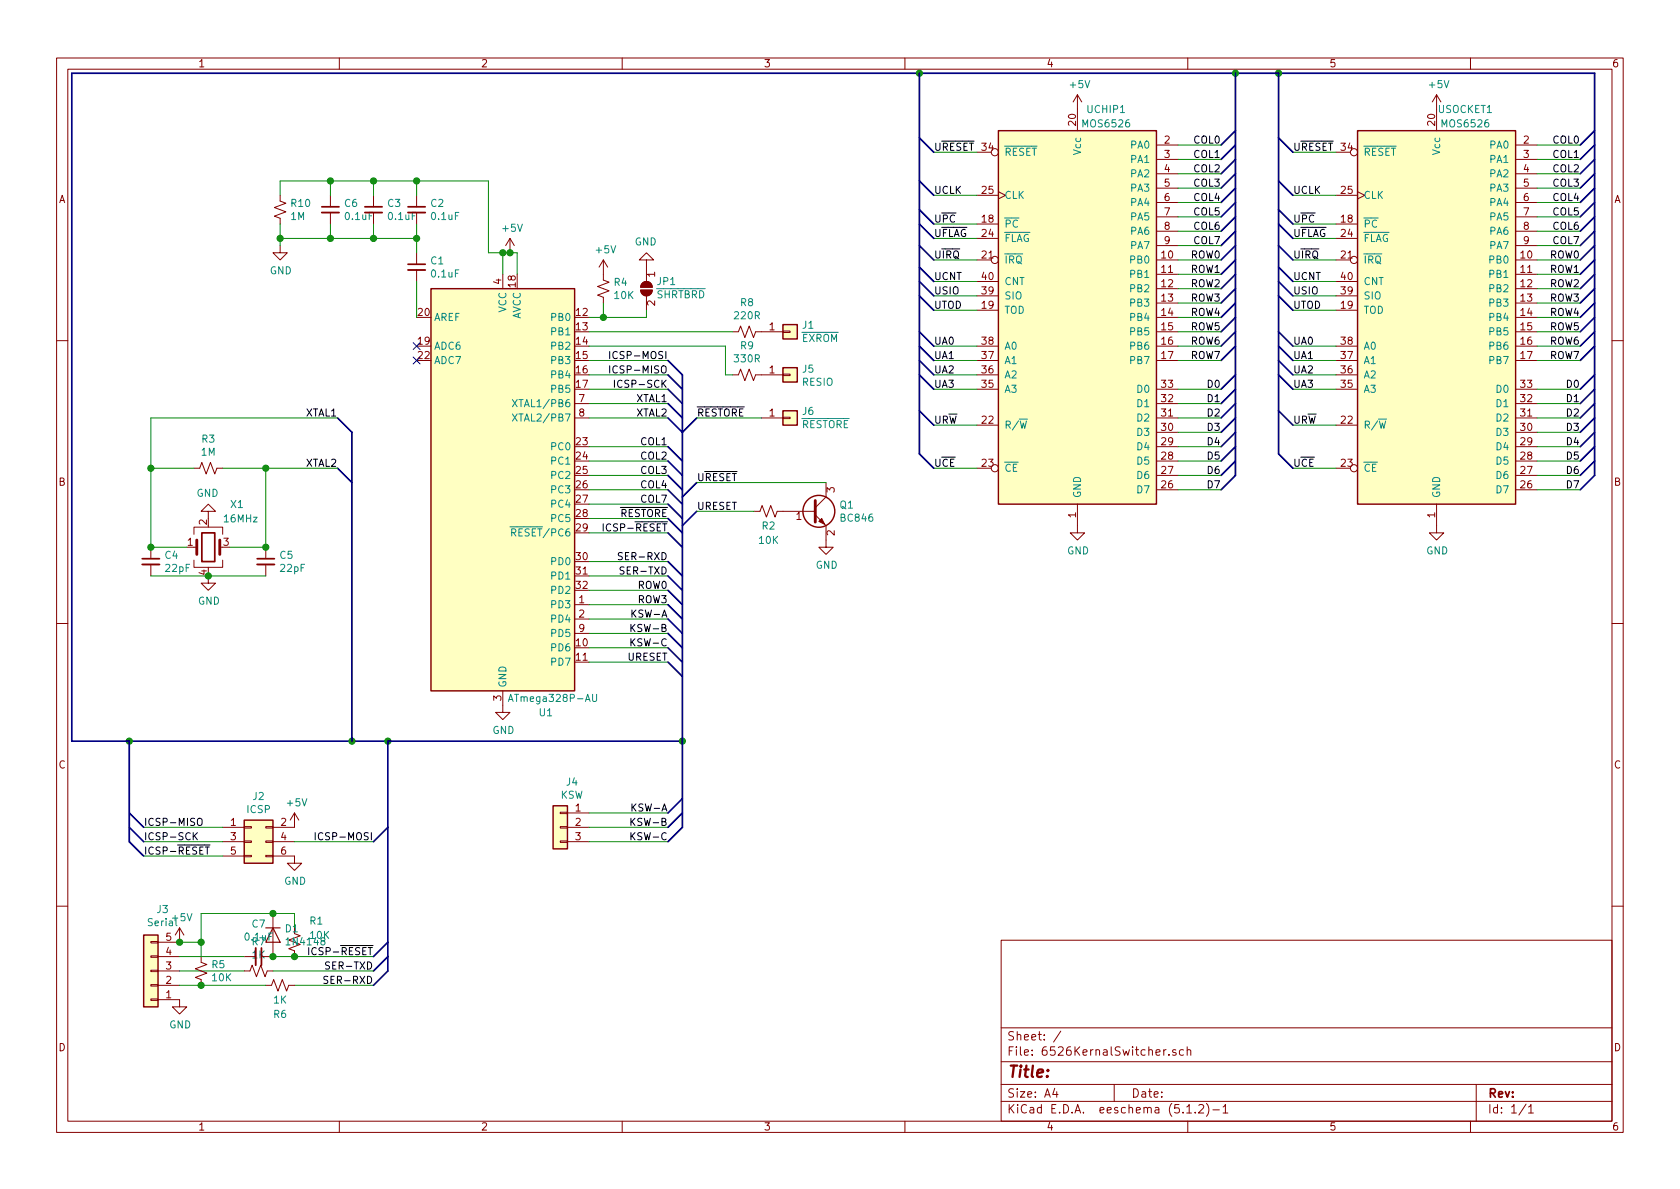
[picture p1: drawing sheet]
<svg xmlns="http://www.w3.org/2000/svg" width="297mm" height="210mm" viewBox="0 0 297 210" stroke-linecap="round" stroke-linejoin="round" font-family="sans-serif">
<g fill="none" stroke="#840000" stroke-width=".18">
<path d="M10 10.3h277v189.9h-277zM12 12.2h273v186.1h-273zM60 10.3v1.9M110 10.3v1.9M160 10.3v1.9M190.5 16.8v6.3M190.5 16.8l-.8 1.2M190.5 16.8l.8 1.2M210 10.3v1.9M254 16.8v6.3M254 16.8l-.8 1.2M254 16.8l.8 1.2"/>
<path d="M260 10.3v1.9M49.5 34.5v1.1l1 .3-2 .8 2 .8-2 .7 1 .4v1M58.4 34.5v2.1M58.4 37.6v2M66 34.5v2.1M66 37.6v2M73.7 34.5v2.1M73.7 37.6v2M172.7 39.6h3.8M172.7 34.5h3.8M172.7 26.9h2.6M176.5 33.9l1.3 .6-1.3 .7"/>
<path d="M204.5 25.6h3.8M204.5 28.2h3.8M204.5 30.7h3.8M204.5 33.3h3.8M204.5 35.8h3.8M204.5 38.3h3.8M236.2 39.6h3.8M236.2 34.5h3.8M236.2 26.9h2.6M240 33.9l1.3 .6-1.3 .7M268 25.6h3.8M268 28.2h3.8"/>
<path d="M268 30.7h3.8M268 33.3h3.8M268 35.8h3.8M268 38.3h3.8M49.5 43.4v1.3h1.3l-1.3 1.3-1.2-1.3h1.2M73.7 44.7v2M73.7 47.7v2.1M88.9 48.5v2.5M90.2 42.2l-.8 1.2M90.2 42.2v2.5M90.2 42.2l.7 1.2M106.7 46v3.5l1 .4-2 .8 2 .7-2 .8 1 .4v1"/>
<path d="M106.7 46l-.8 1.2M106.7 46l.7 1.2M113.3 51.3h2a1.02 1.02 0 0 1-1 1 1.02 1.02 0 0 1-1-1zM113.5 50.1a1.02 1.02 0 0 1 1.1-.3 1.02 1.02 0 0 1 .7 1h-2zM114.3 46h1.3l-1.3-1.3-1.3 1.3h1.3v3.8M114.3 52.3v2.6M129.5 58.7h1.1l.3-1 .8 2 .8-2 .7 2 .4-1h4.8M138.4 58.5h1.3v.3h-1.3zM172.7 46h2.6M172.7 54.9h3.8M172.7 42.2h3.8M172.7 52.3h3.8"/>
<path d="M172.7 49.8h3.8M204.5 46h3.8M204.5 48.5h3.8M204.5 51h3.8M204.5 53.6h3.8M204.5 56.1h3.8M204.5 58.7h3.8M204.5 40.9h3.8M204.5 43.4h3.8M236.2 46h2.6M236.2 54.9h3.8M236.2 42.2h3.8"/>
<path d="M236.2 52.3h3.8M236.2 49.8h3.8M268 46h3.8M268 48.5h3.8M268 51h3.8M268 53.6h3.8M268 56.1h3.8M268 58.7h3.8M268 40.9h3.8M268 43.4h3.8M10 60.2h2M101.6 71.4h2.5"/>
<path d="M101.6 73.9h2.5M129.5 66.3h1.1l.3-1 .8 2 .8-2 .7 2 .4-1h4.8M134.6 73.9h3.8M138.4 66.2h1.3v.2h-1.3zM138.4 73.8h1.3v.2h-1.3zM172.7 61.2h3.8M172.7 63.7h3.8M172.7 75.2h3.8M172.7 68.8h3.8M172.7 66.3h3.8M204.5 71.4h3.8M204.5 73.9h3.8"/>
<path d="M204.5 61.2h3.8M204.5 63.7h3.8M204.5 79h3.8M204.5 76.4h3.8M204.5 68.8h3.8M236.2 61.2h3.8M236.2 63.7h3.8M236.2 75.2h3.8M236.2 68.8h3.8M236.2 66.3h3.8M268 71.4h3.8M268 73.9h3.8"/>
<path d="M268 61.2h3.8M268 63.7h3.8M268 79h3.8M268 76.4h3.8M268 68.8h3.8M285 60.2h2M26.7 96.8v2M26.7 99.8v2M34.3 99.1v1.2h5.1v-1.2M34.3 94.5v-1.3h5.1v1.3M34.3 82.8h1l.4-1 .7 2 .8-2 .8 2 .4-1h1M34.3 96.8h.5"/>
<path d="M36.8 90.4h1.3l-1.3-1.3-1.2 1.3h1.2v1.3M38.9 96.8h.5M47 96.8v2M47 99.8v2M133.3 90.4h1.1l.3-1 .8 2 .8-2 .7 2 .4-1h6.7M144.1 91.1l1.9 1.9v3.8h1.3l-1.3 1.2-1.2-1.2h1.2M146 85.3v2.6l-1.9 1.9M172.7 82.8h2.6M190.5 89.1v5.1h1.3l-1.3 1.3-1.3-1.3h1.3M204.5 86.6h3.8M204.5 84.1h3.8M204.5 81.5h3.8"/>
<path d="M236.2 82.8h2.6M254 89.1v5.1h1.3l-1.3 1.3-1.3-1.3h1.3M268 86.6h3.8M268 84.1h3.8M268 81.5h3.8M10 110.3h2M36.8 101.8v1.3h1.3l-1.3 1.3-1.2-1.3h1.2M101.6 106.9h2.5M101.6 109.5h2.5M101.6 112h2.5M285 110.3h2M88.9 122.2v3.8h1.3l-1.3 1.2-1.3-1.2h1.3"/>
<path d="M39.4 146.3h3.8M39.4 148.8h3.8M39.4 151.4h3.8M43.2 151.3h1.2v.2h-1.2zM43.2 148.7h1.2v.3h-1.2zM43.2 146.2h1.2v.2h-1.2zM47 151.3h1.3v.2h-1.3zM47 148.7h1.3v.3h-1.3zM47 146.2h1.3v.2h-1.3zM48.3 151.4h3.8v1.2h1.2l-1.2 1.3-1.3-1.3h1.3M48.3 148.8h3.8M52.1 143.8v2.5h-3.8"/>
<path d="M52.1 143.8l-.8 1.2M52.1 143.8l.7 1.2M99.1 148.7h1.2v.3h-1.2zM99.1 146.2h1.2v.2h-1.2zM99.1 143.6h1.2v.3h-1.2zM100.3 146.3h3.8M100.3 148.8h3.8M100.3 143.8h3.8M10 160.2h2M26.7 166.5h1.2v.2h-1.2zM26.7 169h1.2v.3h-1.2zM26.7 171.6h1.2v.2h-1.2z"/>
<path d="M26.7 174.1h1.2v.3h-1.2zM26.7 176.7h1.2v.2h-1.2zM27.9 176.8h3.8v1.2h1.3l-1.3 1.3-1.2-1.3h1.2M27.9 174.2h3.8M27.9 171.7h3.8M27.9 169.2h3.8M31.7 164.1v2.5h-3.8M31.7 164.1l-.7 1.2M31.7 164.1l.8 1.2M35.6 169.2v1l1 .4-2.1 .7 2.1 .8-2.1 .7 1.1 .4v1M43.2 171.7h1l.4-1 .7 2 .8-2 .8 2 .3-1h1.1M43.2 169.2h2"/>
<path d="M47 174.2h1l.4-1 .7 2.1 .8-2.1 .8 2.1 .4-1.1h1M48.3 161.5v7.7h-2.1M52.1 165.1l1 .4-2 .7 2 .8-2 .8 1 .3v1.1M177 166.3h108v32h-108zM285 160.2h2M60 198.3v1.9M110 198.3v1.9M160 198.3v1.9M177 194.8h108M177 191.8h108M177 187.8h108M177 181.8h108"/>
<path d="M186.5 192.5l-.4 1h1M186.8 193v1M187.6 182.3l-1.3 2M197 191.8v3M205.8 185.6v1M206.2 185.6l-.4 .1v.2M206.7 186.5v.1M207.9 185.7a.37 .37 0 0 0-.6 .1l.1 .2 .5 .2 .1 .1-.3 .3-.4-.1M209.2 185.7l-.4-.1-.3 .3 .1 .6 .2 .1 .4-.1M209.8 195.8l.5-.5v1.5M209.8 196.8h.9M209.9 185.7h.1a.37 .37 0 0 1 .5 .1v.8"/>
<path d="M209.9 185.1v1.5M210 198.3v1.9M211.3 196.7v.1M212 195.5l.2-.2h.3l.3 .5-.9 1h.9M213.3 195.1a1.71 1.71 0 0 1 0 2.3M214.5 196.3h1.1M216.3 195.8l.4-.5v1.5M216.3 196.8h.8M260 198.3v1.9M261 191.8v6.5M269.8 195.2l-1.2 2M270.3 195.8l.4-.5v1.5"/>
<path d="M270.3 196.8h.8"/>
<circle cx="175.9" cy="26.9" r=".63"/>
<circle cx="239.4" cy="26.9" r=".63"/>
<circle cx="175.9" cy="46" r=".63"/>
<circle cx="239.4" cy="46" r=".63"/>
<circle cx="175.9" cy="82.8" r=".63"/>
<circle cx="239.4" cy="82.8" r=".63"/>
</g>
<g fill="#ffffc2" stroke="#ffffc2" stroke-width=".18">
<path d="M76.2 51h25.4v71.2h-25.4z"/>
<path d="M240 23.1h28v66h-28z"/>
<path d="M138.4 57.4h2.6v2.5h-2.6z"/>
<path d="M138.4 65h2.6v2.6h-2.6z"/>
<path d="M176.5 23.1h28v66h-28z"/>
<path d="M138.4 72.6h2.6v2.6h-2.6z"/>
<path d="M43.2 145h5.1v7.6h-5.1z"/>
<path d="M25.4 165.3h2.5v12.7h-2.5z"/>
<path d="M97.8 142.5h2.5v7.6h-2.5z"/>
</g>
<g fill="none" stroke="#840000" stroke-width=".25">
<path d="M176.5 23.1h28v66h-28zM240 23.1h28v66h-28zM76.2 51h25.4v71.2h-25.4zM138.4 57.4h2.6v2.5h-2.6zM138.4 65h2.6v2.6h-2.6zM138.4 72.6h2.6v2.6h-2.6zM43.2 145h5.1v7.6h-5.1zM97.8 142.5h2.5v7.6h-2.5zM25.4 165.3h2.5v12.7h-2.5z"/>
<circle cx="144.8" cy="90.4" r="2.82"/>
</g>
<path d="M90.6 70.7l.8 1.2M90.6 73.2l.8 1.3M91.4 70.7l-.8 1.2M91.4 73.2l-.8 1.3M180.2 74.1h1.5M243.7 74.1h1.5M90.2 93.2h1.2M90.5 94.2l.6-.1 .1-.2-.1-.3-.1-.1h-.5v1.3M90.8 94.2l.4 .6M89.9 124l.4-1.2 .4 1.2M90 123.7h.6M104.8 122.8v1l.2 .2h.3l.2-.2v-1" fill="none" stroke="#008484" stroke-width=".18"/>
<g fill="none" stroke="#008400" stroke-width=".18">
<path d="M49.5 34.5v-2.5h36.9v12.7h5v3.8M49.5 39.6v3.8M58.4 32v2.5M58.4 39.6v2.6M66 32v2.5M66 39.6v2.6M73.7 32v2.5M73.7 39.6v5.1M165.1 26.9h7.6M165.1 34.5h7.6M165.1 39.6h7.6M208.3 25.6h7.6"/>
<path d="M208.3 28.2h7.6M208.3 30.7h7.6M208.3 33.3h7.6M208.3 35.8h7.6M208.3 38.3h7.6M228.6 26.9h7.6M228.6 34.5h7.6M228.6 39.6h7.6M271.8 25.6h7.6M271.8 28.2h7.6M271.8 30.7h7.6M271.8 33.3h7.6"/>
<path d="M271.8 35.8h7.6M271.8 38.3h7.6M49.5 42.2h24.2M73.7 49.8v6.3M88.9 44.7v3.8M104.1 58.7h25.4M106.7 53.6v2.5M114.3 54.9v1.2h-10.2M165.1 42.2h7.6M165.1 46h7.6M165.1 49.8h7.6M165.1 52.3h7.6"/>
<path d="M165.1 54.9h7.6M208.3 56.1h7.6M208.3 58.7h7.6M208.3 40.9h7.6M208.3 43.4h7.6M208.3 46h7.6M208.3 48.5h7.6M208.3 51h7.6M208.3 53.6h7.6M228.6 42.2h7.6M228.6 46h7.6M228.6 49.8h7.6"/>
<path d="M228.6 52.3h7.6M228.6 54.9h7.6M271.8 56.1h7.6M271.8 58.7h7.6M271.8 40.9h7.6M271.8 43.4h7.6M271.8 46h7.6M271.8 48.5h7.6M271.8 51h7.6M271.8 53.6h7.6M59.7 73.9h-33v22.9h6.3M104.1 61.2h24.2v5.1h1.2"/>
<path d="M104.1 66.3h14M104.1 63.7h14M104.1 68.8h14M104.1 71.4h14M104.1 73.9h14M104.1 79h14M123.2 73.9h11.4M165.1 61.2h7.6M165.1 66.3h7.6M165.1 63.7h7.6M165.1 68.8h7.6M165.1 75.2h7.6"/>
<path d="M208.3 61.2h7.6M208.3 63.7h7.6M208.3 68.8h7.6M208.3 71.4h7.6M208.3 73.9h7.6M208.3 76.4h7.6M208.3 79h7.6M228.6 61.2h7.6M228.6 66.3h7.6M228.6 63.7h7.6M228.6 68.8h7.6M228.6 75.2h7.6"/>
<path d="M271.8 61.2h7.6M271.8 63.7h7.6M271.8 68.8h7.6M271.8 71.4h7.6M271.8 73.9h7.6M271.8 76.4h7.6M271.8 79h7.6M26.7 82.8h7.6M39.4 82.8h20.3M47 82.8v14h-6.4M104.1 81.5h14M104.1 84.1h14"/>
<path d="M104.1 86.6h14M104.1 94.2h14M104.1 89.1h14M104.1 91.7h14M104.1 99.3h14M123.2 90.4h10.1M123.2 85.3h22.8M165.1 82.8h7.6M208.3 81.5h7.6M208.3 84.1h7.6M208.3 86.6h7.6M228.6 82.8h7.6"/>
<path d="M271.8 81.5h7.6M271.8 84.1h7.6M271.8 86.6h7.6M26.7 101.8h20.3M104.1 101.8h14M104.1 104.4h14M104.1 106.9h14M104.1 109.5h14M104.1 112h14M104.1 114.5h14M104.1 117.1h14M25.4 151.4h14"/>
<path d="M25.4 148.8h14M25.4 146.3h14M52.1 148.8h13.9M104.1 148.8h14M104.1 146.3h14M104.1 143.8h14M31.7 169.2h11.5M31.7 174.2h15.3M31.7 171.7h11.5M31.7 166.6h3.9M48.3 169.2h17.7M48.3 171.7h17.7"/>
<path d="M52.1 174.2h13.9M52.1 164.1v-2.6h-16.5v7.7"/>
</g>
<g fill="#008400" stroke="#008400" stroke-width=".25">
<circle cx="90.2" cy="44.7" r=".51"/>
<circle cx="49.5" cy="42.2" r=".51"/>
<circle cx="58.4" cy="42.2" r=".51"/>
<circle cx="66" cy="42.2" r=".51"/>
<circle cx="73.7" cy="42.2" r=".51"/>
<circle cx="88.9" cy="44.7" r=".51"/>
<circle cx="58.4" cy="32" r=".51"/>
<circle cx="66" cy="32" r=".51"/>
<circle cx="73.7" cy="32" r=".51"/>
<circle cx="106.7" cy="56.1" r=".51"/>
<circle cx="226.1" cy="12.9" r=".51"/>
<circle cx="218.4" cy="12.9" r=".51"/>
<circle cx="36.8" cy="101.8" r=".51"/>
<circle cx="26.7" cy="96.8" r=".51"/>
<circle cx="26.7" cy="82.8" r=".51"/>
<circle cx="47" cy="96.8" r=".51"/>
<circle cx="47" cy="82.8" r=".51"/>
<circle cx="62.2" cy="131.1" r=".51"/>
<circle cx="162.6" cy="12.9" r=".51"/>
<circle cx="22.9" cy="131.1" r=".51"/>
<circle cx="68.6" cy="131.1" r=".51"/>
<circle cx="120.7" cy="131.1" r=".51"/>
<circle cx="35.6" cy="174.2" r=".51"/>
<circle cx="31.8" cy="166.6" r=".51"/>
<circle cx="48.3" cy="161.5" r=".51"/>
<circle cx="35.6" cy="166.6" r=".51"/>
<circle cx="52.1" cy="169.2" r=".51"/>
<circle cx="48.3" cy="169.2" r=".51"/>
</g>
<path d="M56.9 37.6h3M64.5 37.6h3.1M72.1 37.6h3.1M72.1 47.7h3.1M25.1 99.8h3.1M45.5 99.8h3M45.2 167.6v3.1" fill="none" stroke="#840000" stroke-width=".33"/>
<path d="M56.9 36.6h3M64.5 36.6h3.1M72.1 36.6h3.1M72.1 46.7h3.1M25.1 98.8h3.1M35.7 94.2h2.3v5.1h-2.3zM45.5 98.8h3M46.2 167.6v3.1" fill="none" stroke="#840000" stroke-width=".3"/>
<g fill="#840000" stroke="#840000" stroke-width=".18">
<path d="M113.5 50.1a1.02 1.02 0 0 1 1.1-.3 1.02 1.02 0 0 1 .7 1h-2z"/>
<path d="M113.3 51.3h2a1.02 1.02 0 0 1-1 1 1.02 1.02 0 0 1-1-1z"/>
<path d="M144.8 92.2l.5-.5 .5 1z"/>
</g>
<g fill="none" stroke="#000084" stroke-width=".3">
<path d="M162.6 12.9v67.4l2.5 2.5M218.4 12.9v71.2l-2.5 2.5M226.1 12.9v67.4l2.5 2.5M162.6 24.4l2.5 2.5M162.6 32l2.5 2.5M162.6 37.1l2.5 2.5M162.6 39.6l2.5 2.6M218.4 25.6l-2.5 2.6M218.4 28.2l-2.5 2.5M218.4 30.7l-2.5 2.6M218.4 33.3l-2.5 2.5M218.4 23.1l-2.5 2.5"/>
<path d="M218.4 35.8l-2.5 2.5M218.4 38.3l-2.5 2.6M226.1 24.4l2.5 2.5M226.1 32l2.5 2.5M226.1 37.1l2.5 2.5M226.1 39.6l2.5 2.6M281.9 25.6l-2.5 2.6M281.9 28.2l-2.5 2.5M281.9 30.7l-2.5 2.6M281.9 33.3l-2.5 2.5M281.9 23.1l-2.5 2.5M281.9 35.8l-2.5 2.5"/>
<path d="M281.9 38.3l-2.5 2.6M162.6 43.4l2.5 2.6M162.6 47.2l2.5 2.6M162.6 49.8l2.5 2.5M162.6 52.3l2.5 2.6M162.6 58.7l2.5 2.5M218.4 43.4l-2.5 2.6M218.4 51l-2.5 2.6M218.4 40.9l-2.5 2.5M218.4 46l-2.5 2.5M218.4 48.5l-2.5 2.5M218.4 53.6l-2.5 2.5"/>
<path d="M218.4 56.1l-2.5 2.6M218.4 58.7l-2.5 2.5M226.1 43.4l2.5 2.6M226.1 47.2l2.5 2.6M226.1 49.8l2.5 2.5M226.1 52.3l2.5 2.6M226.1 58.7l2.5 2.5M281.9 43.4l-2.5 2.6M281.9 51l-2.5 2.6M281.9 40.9l-2.5 2.5M281.9 46l-2.5 2.5M281.9 48.5l-2.5 2.5"/>
<path d="M281.9 53.6l-2.5 2.5M281.9 56.1l-2.5 2.6M281.9 58.7l-2.5 2.5M59.7 73.9l2.5 2.5v54.7M118.1 73.9l2.5 2.5 2.6-2.5M118.1 71.4l2.5 2.5M118.1 68.8l2.5 2.6M118.1 66.3l2.5 2.5M118.1 63.7l2.5 2.6v80l-2.5 2.5M118.1 79l2.5 2.5M162.6 61.2l2.5 2.5M162.6 63.7l2.5 2.6"/>
<path d="M162.6 66.3l2.5 2.5M162.6 72.6l2.5 2.6M218.4 61.2l-2.5 2.5M218.4 66.3l-2.5 2.5M218.4 68.8l-2.5 2.6M218.4 71.4l-2.5 2.5M218.4 73.9l-2.5 2.5M218.4 76.4l-2.5 2.6M218.4 79l-2.5 2.5M226.1 61.2l2.5 2.5M226.1 63.7l2.5 2.6M226.1 66.3l2.5 2.5"/>
<path d="M226.1 72.6l2.5 2.6M281.9 61.2l-2.5 2.5M281.9 66.3l-2.5 2.5M281.9 68.8l-2.5 2.6M281.9 71.4l-2.5 2.5M281.9 73.9l-2.5 2.5M281.9 76.4l-2.5 2.6M281.9 79l-2.5 2.5M59.7 82.8l2.5 2.5M118.1 94.2l2.5 2.6M118.1 81.5l2.5 2.6M118.1 84.1l2.5 2.5"/>
<path d="M118.1 86.6l2.5 2.5M118.1 89.1l2.5 2.6M118.1 91.7l2.5 2.5M118.1 99.3l2.5 2.5M123.2 90.4l-2.6 2.6M123.2 85.3l-2.6 2.6M218.4 81.5l-2.5 2.6M279.4 86.6l2.5-2.5v-71.2h-269.2v118.2h107.9M281.9 81.5l-2.5 2.6M118.1 101.8l2.5 2.6M118.1 104.4l2.5 2.5M118.1 106.9l2.5 2.6"/>
<path d="M118.1 109.5l2.5 2.5M118.1 112l2.5 2.5M118.1 114.5l2.5 2.6M118.1 117.1l2.5 2.5M22.9 131.1v17.7l2.5 2.6M68.6 131.1v40.6l-2.6 2.5M22.9 146.3l2.5 2.5M22.9 143.8l2.5 2.5M68.6 146.3l-2.6 2.5M120.6 143.8l-2.5 2.5M120.6 141.2l-2.5 2.6M68.6 166.6l-2.6 2.6"/>
<path d="M68.6 169.2l-2.6 2.5"/>
</g>
<g fill="none" stroke="#000" stroke-width=".18">
<path d="M107.8 62.1v1.3M107.8 64.7v1.3M108.6 67.2v1.3M109.1 64.8a.51 .51 0 0 0-.6 0 .51 .51 0 0 0-.1 .6 .46 .46 0 0 0 .2 .5 .46 .46 0 0 0 .5-.1M109.1 62.3a.51 .51 0 0 0-.6 0 .51 .51 0 0 0-.1 .6 .46 .46 0 0 0 .2 .5 .46 .46 0 0 0 .5-.1M106.7 92.6v1.3M110 97.8l-.4-.1-.2 .1v.5l.6 .2v.2l-.2 .3-.5-.1M110.3 100.3l-.4-.1-.2 .2v.4l.6 .2v.3l-.2 .2h-.5M111.6 110.4v1.3M111.6 112.9v1.3M112.3 110.4l-.7 .7M112.3 112.9l-.7 .8"/>
<path d="M34.4 147.8l.5 .7M34.9 147.2l-.7 .8M35 144.9a.45 .45 0 0 1 .7 0 .88 .88 0 0 1-.3 1.1l-.3-.1a1.07 1.07 0 0 1-.1-1zM36.2 149.4h.9M36.3 149.8h.7M36.7 149.8v1.2M55.7 147.2v1.3M57.1 147.4a.51 .51 0 0 0-.7 0 .51 .51 0 0 0-.1 .6 .46 .46 0 0 0 .2 .5 .46 .46 0 0 0 .6-.1M111.6 144.7v1.3M111.6 147.2v1.3M112.3 144.7l-.7 .7M112.3 147.2l-.7 .8"/>
<path d="M54.6 167.6v1.2M58 172.7l-.5-.1-.2 .2 .1 .4 .5 .2 .1 .3-.3 .2h-.4M58.3 170.2l-.5-.1-.2 .1 .1 .5 .5 .2 .1 .2-.3 .3-.4-.1"/>
</g>
<path d="M73.1 60.6l1.2 1.2M73.1 63.1l1.2 1.3M74.3 60.6l-1.2 1.2M74.3 63.1l-1.2 1.3" fill="none" stroke="#000084" stroke-width=".18"/>
<path d="M34.8 95.5v2.5M38.9 95.5v2.5M144.1 88.5v3.8" fill="none" stroke="#840000" stroke-width=".51"/>
<path d="M47 164.1h2.5M48.3 164.1l1.2 2.5h-2.5z" fill="none" stroke="#840000" stroke-width=".2"/>
<text font-size="2.8" fill="#840000" x="178" y="190.5">Title:</text>
<g font-size="2.1" fill="#840000">
<text x="178" y="184">Sheet: /</text>
<text x="178" y="186.7">File: 6526KernalSwitcher.sch</text>
<text x="178" y="196.9">KiCad E.D.A. eeschema (5.1.2)-1</text>
<text x="178" y="194.1">Size: A4</text>
<text x="200" y="194.1">Date:</text>
<text x="263" y="194.1">Rev:</text>
<text x="263" y="196.9">Id: 1/1</text>
</g>
<g font-size="1.8" fill="#840000">
<text x="35" y="11.9">1</text>
<text x="85" y="11.9">2</text>
<text x="135" y="11.9">3</text>
<text x="185" y="11.9">4</text>
<text x="235" y="11.9">5</text>
<text x="285" y="11.9">6</text>
<text x="190.2" y="22.2" transform="rotate(-90 190.2 22.2)">20</text>
<text x="253.7" y="22.2" transform="rotate(-90 253.7 22.2)">20</text>
<text x="173.7" y="26.7">34</text>
<text x="205.9" y="25.4">2</text>
<text x="205.9" y="27.9">3</text>
<text x="237.2" y="26.7">34</text>
<text x="269.4" y="25.4">2</text>
<text x="269.4" y="27.9">3</text>
<text x="10.4" y="35.9">A</text>
<text x="173.7" y="34.3">25</text>
<text x="205.9" y="30.5">4</text>
<text x="205.9" y="33">5</text>
<text x="205.9" y="35.6">6</text>
<text x="237.2" y="34.3">25</text>
<text x="269.4" y="30.5">4</text>
<text x="269.4" y="33">5</text>
<text x="269.4" y="35.6">6</text>
<text x="285.4" y="35.9">A</text>
<text x="173.7" y="39.4">18</text>
<text x="173.7" y="41.9">24</text>
<text x="205.9" y="38.1">7</text>
<text x="205.9" y="40.6">8</text>
<text x="237.2" y="39.4">18</text>
<text x="237.2" y="41.9">24</text>
<text x="269.4" y="38.1">7</text>
<text x="269.4" y="40.6">8</text>
<text x="173.7" y="45.7">21</text>
<text x="205.4" y="45.7">10</text>
<text x="205.9" y="43.2">9</text>
<text x="237.2" y="45.7">21</text>
<text x="268.9" y="45.7">10</text>
<text x="269.4" y="43.2">9</text>
<text x="88.6" y="50.3" transform="rotate(-90 88.6 50.3)">4</text>
<text x="91.2" y="50.7" transform="rotate(-90 91.2 50.7)">18</text>
<text x="115.8" y="49" transform="rotate(-90 115.8 49)">1</text>
<text x="173.7" y="52.1">39</text>
<text x="173.7" y="49.5">40</text>
<text x="205.4" y="48.3">11</text>
<text x="205.4" y="50.8">12</text>
<text x="205.4" y="53.3">13</text>
<text x="237.2" y="52.1">39</text>
<text x="237.2" y="49.5">40</text>
<text x="268.9" y="48.3">11</text>
<text x="268.9" y="50.8">12</text>
<text x="268.9" y="53.3">13</text>
<text x="74" y="55.9">20</text>
<text x="101.9" y="55.9">12</text>
<text x="101.9" y="58.4">13</text>
<text x="115.8" y="54.1" transform="rotate(-90 115.8 54.1)">2</text>
<text x="136" y="58.4">1</text>
<text x="173.7" y="54.6">19</text>
<text x="205.4" y="55.9">14</text>
<text x="205.4" y="58.4">15</text>
<text x="237.2" y="54.6">19</text>
<text x="268.9" y="55.9">14</text>
<text x="268.9" y="58.4">15</text>
<text x="74" y="61">19</text>
<text x="74" y="63.5">22</text>
<text x="101.9" y="61">14</text>
<text x="101.9" y="63.5">15</text>
<text x="173.7" y="63.5">37</text>
<text x="173.7" y="61">38</text>
<text x="205.4" y="61">16</text>
<text x="205.4" y="63.5">17</text>
<text x="237.2" y="63.5">37</text>
<text x="237.2" y="61">38</text>
<text x="268.9" y="61">16</text>
<text x="268.9" y="63.5">17</text>
<text x="101.9" y="66">16</text>
<text x="101.9" y="68.6">17</text>
<text x="102.4" y="71.1">7</text>
<text x="136" y="66">1</text>
<text x="173.7" y="68.6">35</text>
<text x="173.7" y="66">36</text>
<text x="205.4" y="71.1">32</text>
<text x="205.4" y="68.6">33</text>
<text x="237.2" y="68.6">35</text>
<text x="237.2" y="66">36</text>
<text x="268.9" y="71.1">32</text>
<text x="268.9" y="68.6">33</text>
<text x="102.4" y="73.7">8</text>
<text x="136" y="73.7">1</text>
<text x="173.7" y="74.9">22</text>
<text x="205.4" y="76.2">30</text>
<text x="205.4" y="73.7">31</text>
<text x="237.2" y="74.9">22</text>
<text x="268.9" y="76.2">30</text>
<text x="268.9" y="73.7">31</text>
<text x="101.9" y="78.7">23</text>
<text x="101.9" y="81.3">24</text>
<text x="101.9" y="83.8">25</text>
<text x="173.7" y="82.5">23</text>
<text x="205.4" y="83.8">27</text>
<text x="205.4" y="81.3">28</text>
<text x="205.4" y="78.7">29</text>
<text x="237.2" y="82.5">23</text>
<text x="268.9" y="83.8">27</text>
<text x="268.9" y="81.3">28</text>
<text x="268.9" y="78.7">29</text>
<text x="10.4" y="85.9">B</text>
<text x="101.9" y="86.4">26</text>
<text x="101.9" y="88.9">27</text>
<text x="147.6" y="87.1" transform="rotate(-90 147.6 87.1)">3</text>
<text x="205.4" y="86.4">26</text>
<text x="268.9" y="86.4">26</text>
<text x="285.4" y="85.9">B</text>
<text x="36.6" y="92.8" transform="rotate(-90 36.6 92.8)">2</text>
<text x="101.9" y="91.4">28</text>
<text x="101.9" y="94">29</text>
<text x="140.8" y="91.9">1</text>
<text x="147.6" y="94.7" transform="rotate(-90 147.6 94.7)">2</text>
<text x="190.2" y="91.5" transform="rotate(-90 190.2 91.5)">1</text>
<text x="253.7" y="91.5" transform="rotate(-90 253.7 91.5)">1</text>
<text x="33.2" y="96.5">1</text>
<text x="36.6" y="101.7" transform="rotate(-90 36.6 101.7)">4</text>
<text x="39.5" y="96.5">3</text>
<text x="101.9" y="99.1">30</text>
<text x="101.9" y="101.6">31</text>
<text x="101.9" y="104.1">32</text>
<text x="102.4" y="106.7">1</text>
<text x="102.4" y="109.2">2</text>
<text x="102.4" y="111.8">9</text>
<text x="101.9" y="114.3">10</text>
<text x="101.9" y="116.8">11</text>
<text x="88.6" y="123.9" transform="rotate(-90 88.6 123.9)">3</text>
<text x="10.4" y="135.9">C</text>
<text x="285.4" y="135.9">C</text>
<text x="101.8" y="143.5">1</text>
<text x="40.8" y="146">1</text>
<text x="40.8" y="148.6">3</text>
<text x="49.7" y="146">2</text>
<text x="49.7" y="148.6">4</text>
<text x="101.8" y="146">2</text>
<text x="101.8" y="148.6">3</text>
<text x="40.8" y="151.1">5</text>
<text x="49.7" y="151.1">6</text>
<text x="29.4" y="166.4">5</text>
<text x="29.4" y="174">2</text>
<text x="29.4" y="171.4">3</text>
<text x="29.4" y="168.9">4</text>
<text x="29.4" y="176.5">1</text>
<text x="10.4" y="185.9">D</text>
<text x="285.4" y="185.9">D</text>
<text x="35" y="199.9">1</text>
<text x="85" y="199.9">2</text>
<text x="135" y="199.9">3</text>
<text x="185" y="199.9">4</text>
<text x="235" y="199.9">5</text>
<text x="285" y="199.9">6</text>
</g>
<g font-size="1.8" fill="#008484">
<text x="189.3" y="15.6">+5V</text>
<text x="252.8" y="15.6">+5V</text>
<text x="191.6" y="22.5">MOS6526</text>
<text x="192.4" y="20">UCHIP1</text>
<text x="254.3" y="20">USOCKET1</text>
<text x="255.1" y="22.5">MOS6526</text>
<text x="177.5" y="27.6">RESET</text>
<text x="191.1" y="27.3" transform="rotate(-90 191.1 27.3)">Vcc</text>
<text x="200" y="26.3">PA0</text>
<text x="200" y="28.8">PA1</text>
<text x="241" y="27.6">RESET</text>
<text x="254.6" y="27.3" transform="rotate(-90 254.6 27.3)">Vcc</text>
<text x="263.5" y="26.3">PA0</text>
<text x="263.5" y="28.8">PA1</text>
<text x="177.5" y="35.2">CLK</text>
<text x="200" y="31.4">PA2</text>
<text x="200" y="33.9">PA3</text>
<text x="241" y="35.2">CLK</text>
<text x="263.5" y="31.4">PA2</text>
<text x="263.5" y="33.9">PA3</text>
<text x="51.4" y="38.9">1M</text>
<text x="51.5" y="36.6">R10</text>
<text x="61" y="36.6">C6</text>
<text x="61.1" y="38.9">0.1uF</text>
<text x="68.6" y="36.6">C3</text>
<text x="68.8" y="38.9">0.1uF</text>
<text x="76.2" y="36.6">C2</text>
<text x="76.4" y="38.9">0.1uF</text>
<text x="89" y="41">+5V</text>
<text x="177.5" y="40.3">PC</text>
<text x="200" y="36.4">PA4</text>
<text x="200" y="39">PA5</text>
<text x="200" y="41.5">PA6</text>
<text x="241" y="40.3">PC</text>
<text x="263.5" y="36.4">PA4</text>
<text x="263.5" y="39">PA5</text>
<text x="263.5" y="41.5">PA6</text>
<text x="76.2" y="46.8">C1</text>
<text x="105.5" y="44.8">+5V</text>
<text x="112.2" y="43.4">GND</text>
<text x="177.5" y="46.6">IRQ</text>
<text x="177.5" y="42.8">FLAG</text>
<text x="200" y="46.6">PB0</text>
<text x="200" y="44.1">PA7</text>
<text x="241" y="46.6">IRQ</text>
<text x="241" y="42.8">FLAG</text>
<text x="263.5" y="46.6">PB0</text>
<text x="263.5" y="44.1">PA7</text>
<text x="47.7" y="48.5">GND</text>
<text x="76.4" y="49.1">0.1uF</text>
<text x="108.6" y="50.6">R4</text>
<text x="108.7" y="52.9">10K</text>
<text x="116.1" y="52.8">SHRTBRD</text>
<text x="116.3" y="50.4">JP1</text>
<text x="177.5" y="53">SIO</text>
<text x="177.5" y="50.4">CNT</text>
<text x="200" y="49.1">PB1</text>
<text x="200" y="51.7">PB2</text>
<text x="241" y="53">SIO</text>
<text x="241" y="50.4">CNT</text>
<text x="263.5" y="49.1">PB1</text>
<text x="263.5" y="51.7">PB2</text>
<text x="76.7" y="56.8">AREF</text>
<text x="89.5" y="55.3" transform="rotate(-90 89.5 55.3)">VCC</text>
<text x="92.1" y="56.6" transform="rotate(-90 92.1 56.6)">AVCC</text>
<text x="97.7" y="56.8">PB0</text>
<text x="97.7" y="59.3">PB1</text>
<text x="130" y="56.5">220R</text>
<text x="131" y="54.1">R8</text>
<text x="141.9" y="58.1">J1</text>
<text x="177.5" y="55.5">TOD</text>
<text x="200" y="54.2">PB3</text>
<text x="200" y="56.8">PB4</text>
<text x="200" y="59.3">PB5</text>
<text x="241" y="55.5">TOD</text>
<text x="263.5" y="54.2">PB3</text>
<text x="263.5" y="56.8">PB4</text>
<text x="263.5" y="59.3">PB5</text>
<text x="76.7" y="61.8">ADC6</text>
<text x="76.7" y="64.4">ADC7</text>
<text x="97.7" y="61.8">PB2</text>
<text x="97.7" y="64.4">PB3</text>
<text x="130" y="64.1">330R</text>
<text x="131" y="61.8">R9</text>
<text x="141.8" y="60.5">EXROM</text>
<text x="141.9" y="65.9">J5</text>
<text x="177.5" y="64.4">A1</text>
<text x="177.5" y="61.8">A0</text>
<text x="200" y="61.8">PB6</text>
<text x="200" y="64.4">PB7</text>
<text x="241" y="64.4">A1</text>
<text x="241" y="61.8">A0</text>
<text x="263.5" y="61.8">PB6</text>
<text x="263.5" y="64.4">PB7</text>
<text x="97.7" y="66.9">PB4</text>
<text x="97.7" y="69.5">PB5</text>
<text x="141.8" y="68.2">RESIO</text>
<text x="177.5" y="69.5">A3</text>
<text x="177.5" y="66.9">A2</text>
<text x="201.2" y="69.5">D0</text>
<text x="241" y="69.5">A3</text>
<text x="241" y="66.9">A2</text>
<text x="264.7" y="69.5">D0</text>
<text x="91.6" y="72">XTAL1/PB6</text>
<text x="91.6" y="74.5">XTAL2/PB7</text>
<text x="141.7" y="75.7">RESTORE</text>
<text x="141.9" y="73.4">J6</text>
<text x="177.5" y="75.8">R/W</text>
<text x="201.2" y="77.1">D3</text>
<text x="201.2" y="74.5">D2</text>
<text x="201.2" y="72">D1</text>
<text x="241" y="75.8">R/W</text>
<text x="264.7" y="77.1">D3</text>
<text x="264.7" y="74.5">D2</text>
<text x="264.7" y="72">D1</text>
<text x="35.6" y="80.6">1M</text>
<text x="35.7" y="78.3">R3</text>
<text x="97.7" y="79.6">PC0</text>
<text x="97.7" y="82.2">PC1</text>
<text x="177.5" y="83.4">CE</text>
<text x="201.2" y="82.2">D5</text>
<text x="201.2" y="79.6">D4</text>
<text x="241" y="83.4">CE</text>
<text x="264.7" y="82.2">D5</text>
<text x="264.7" y="79.6">D4</text>
<text x="34.7" y="87.9">GND</text>
<text x="40.8" y="89.8">X1</text>
<text x="97.7" y="84.7">PC2</text>
<text x="97.7" y="87.2">PC3</text>
<text x="97.7" y="89.8">PC4</text>
<text x="148.5" y="89.9">Q1</text>
<text x="191.1" y="88.1" transform="rotate(-90 191.1 88.1)">GND</text>
<text x="201.2" y="87.2">D7</text>
<text x="201.2" y="84.7">D6</text>
<text x="254.6" y="88.1" transform="rotate(-90 254.6 88.1)">GND</text>
<text x="264.7" y="87.2">D7</text>
<text x="264.7" y="84.7">D6</text>
<text x="39.8" y="92.4">16MHz</text>
<text x="91.3" y="94.9">RESET/PC6</text>
<text x="97.7" y="92.3">PC5</text>
<text x="134.8" y="93.6">R2</text>
<text x="148.8" y="92.2">BC846</text>
<text x="29.2" y="98.8">C4</text>
<text x="29.3" y="101.1">22pF</text>
<text x="49.5" y="98.8">C5</text>
<text x="49.7" y="101.1">22pF</text>
<text x="97.7" y="99.9">PD0</text>
<text x="134.3" y="96.2">10K</text>
<text x="144.2" y="100.6">GND</text>
<text x="188.7" y="98">GND</text>
<text x="252.2" y="98">GND</text>
<text x="35" y="106.9">GND</text>
<text x="97.7" y="107.6">PD3</text>
<text x="97.7" y="102.5">PD1</text>
<text x="97.7" y="105">PD2</text>
<text x="97.7" y="110.1">PD4</text>
<text x="97.7" y="112.6">PD5</text>
<text x="97.7" y="115.2">PD6</text>
<text x="97.7" y="117.7">PD7</text>
<text x="89.5" y="121.7" transform="rotate(-90 89.5 121.7)">GND</text>
<text x="90.7" y="124.1">ATmega328P-AU</text>
<text x="87.1" y="129.8">GND</text>
<text x="95.4" y="126.7">U1</text>
<text x="43.7" y="143.8">ICSP</text>
<text x="44.8" y="141.5">J2</text>
<text x="50.9" y="142.6">+5V</text>
<text x="99.1" y="141.2">KSW</text>
<text x="100.2" y="138.9">J4</text>
<text x="27.8" y="161.5">J3</text>
<text x="50.2" y="156.5">GND</text>
<text x="26.3" y="163.8">Serial</text>
<text x="30.5" y="162.9">+5V</text>
<text x="43.4" y="166.3">0.1uF</text>
<text x="44.6" y="167.2">R7</text>
<text x="44.6" y="164">C7</text>
<text x="50.5" y="164.9">D1</text>
<text x="50.9" y="167.2">1N4148</text>
<text x="54.8" y="163.5">R1</text>
<text x="54.9" y="166">10K</text>
<text x="37.5" y="171.2">R5</text>
<text x="37.6" y="173.5">10K</text>
<text x="44.6" y="169.5">1K</text>
<text x="48.4" y="177.5">1K</text>
<text x="29.9" y="181.9">GND</text>
<text x="48.4" y="180">R6</text>
</g>
<g font-size="1.8">
<text x="165.1" y="26.7">URESET</text>
<text x="211.2" y="27.9">COL1</text>
<text x="211.2" y="25.4">COL0</text>
<text x="228.6" y="26.7">URESET</text>
<text x="274.7" y="27.9">COL1</text>
<text x="274.7" y="25.4">COL0</text>
<text x="165.1" y="34.3">UCLK</text>
<text x="211.2" y="30.5">COL2</text>
<text x="211.2" y="33">COL3</text>
<text x="211.2" y="35.6">COL4</text>
<text x="228.6" y="34.3">UCLK</text>
<text x="274.7" y="30.5">COL2</text>
<text x="274.7" y="33">COL3</text>
<text x="274.7" y="35.6">COL4</text>
<text x="165.1" y="39.4">UPC</text>
<text x="165.1" y="41.9">UFLAG</text>
<text x="211.2" y="38.1">COL5</text>
<text x="211.2" y="40.6">COL6</text>
<text x="228.6" y="39.4">UPC</text>
<text x="228.6" y="41.9">UFLAG</text>
<text x="274.7" y="38.1">COL5</text>
<text x="274.7" y="40.6">COL6</text>
<text x="165.1" y="45.7">UIRQ</text>
<text x="210.6" y="45.7">ROW0</text>
<text x="211.2" y="43.2">COL7</text>
<text x="228.6" y="45.7">UIRQ</text>
<text x="274.1" y="45.7">ROW0</text>
<text x="274.7" y="43.2">COL7</text>
<text x="165.1" y="49.5">UCNT</text>
<text x="165.1" y="52.1">USIO</text>
<text x="210.6" y="53.3">ROW3</text>
<text x="210.6" y="48.3">ROW1</text>
<text x="210.6" y="50.8">ROW2</text>
<text x="228.6" y="49.5">UCNT</text>
<text x="228.6" y="52.1">USIO</text>
<text x="274.1" y="53.3">ROW3</text>
<text x="274.1" y="48.3">ROW1</text>
<text x="274.1" y="50.8">ROW2</text>
<text x="165.1" y="54.6">UTOD</text>
<text x="210.6" y="55.9">ROW4</text>
<text x="210.6" y="58.4">ROW5</text>
<text x="228.6" y="54.6">UTOD</text>
<text x="274.1" y="55.9">ROW4</text>
<text x="274.1" y="58.4">ROW5</text>
<text x="108.9" y="63.5">ICSP-MOSI</text>
<text x="165.1" y="61">UA0</text>
<text x="165.1" y="63.5">UA1</text>
<text x="210.6" y="61">ROW6</text>
<text x="210.6" y="63.5">ROW7</text>
<text x="228.6" y="61">UA0</text>
<text x="228.6" y="63.5">UA1</text>
<text x="274.1" y="61">ROW6</text>
<text x="274.1" y="63.5">ROW7</text>
<text x="108.9" y="66">ICSP-MISO</text>
<text x="109.7" y="68.6">ICSP-SCK</text>
<text x="112.5" y="71.1">XTAL1</text>
<text x="165.1" y="66">UA2</text>
<text x="165.1" y="68.6">UA3</text>
<text x="213.6" y="68.6">D0</text>
<text x="213.6" y="71.1">D1</text>
<text x="228.6" y="66">UA2</text>
<text x="228.6" y="68.6">UA3</text>
<text x="277.1" y="68.6">D0</text>
<text x="277.1" y="71.1">D1</text>
<text x="54.1" y="73.7">XTAL1</text>
<text x="112.5" y="73.7">XTAL2</text>
<text x="123.2" y="73.7">RESTORE</text>
<text x="165.1" y="74.9">URW</text>
<text x="213.6" y="73.7">D2</text>
<text x="213.6" y="76.2">D3</text>
<text x="228.6" y="74.9">URW</text>
<text x="277.1" y="73.7">D2</text>
<text x="277.1" y="76.2">D3</text>
<text x="54.1" y="82.5">XTAL2</text>
<text x="113.4" y="78.7">COL1</text>
<text x="113.4" y="81.3">COL2</text>
<text x="113.4" y="83.8">COL3</text>
<text x="165.1" y="82.5">UCE</text>
<text x="213.6" y="78.7">D4</text>
<text x="213.6" y="81.3">D5</text>
<text x="213.6" y="83.8">D6</text>
<text x="228.6" y="82.5">UCE</text>
<text x="277.1" y="78.7">D4</text>
<text x="277.1" y="81.3">D5</text>
<text x="277.1" y="83.8">D6</text>
<text x="113.4" y="86.4">COL4</text>
<text x="113.4" y="88.9">COL7</text>
<text x="123.2" y="85.1">URESET</text>
<text x="213.6" y="86.4">D7</text>
<text x="277.1" y="86.4">D7</text>
<text x="107.5" y="94">ICSP-RESET</text>
<text x="109.6" y="91.4">RESTORE</text>
<text x="123.2" y="90.2">URESET</text>
<text x="110.2" y="99.1">SER-RXD</text>
<text x="110.3" y="101.6">SER-TXD</text>
<text x="112.8" y="104.1">ROW0</text>
<text x="112.8" y="106.7">ROW3</text>
<text x="112.1" y="109.2">KSW-A</text>
<text x="112.1" y="111.8">KSW-B</text>
<text x="110.9" y="116.8">URESET</text>
<text x="112.1" y="114.3">KSW-C</text>
<text x="112.1" y="143.5">KSW-A</text>
<text x="25.4" y="148.6">ICSP-SCK</text>
<text x="25.4" y="146">ICSP-MISO</text>
<text x="56.8" y="148.6">ICSP-MOSI</text>
<text x="112.1" y="146">KSW-B</text>
<text x="112.1" y="148.6">KSW-C</text>
<text x="25.4" y="151.1">ICSP-RESET</text>
<text x="55.4" y="168.9">ICSP-RESET</text>
<text x="58.1" y="174">SER-RXD</text>
<text x="58.3" y="171.4">SER-TXD</text>
</g>
</svg>
